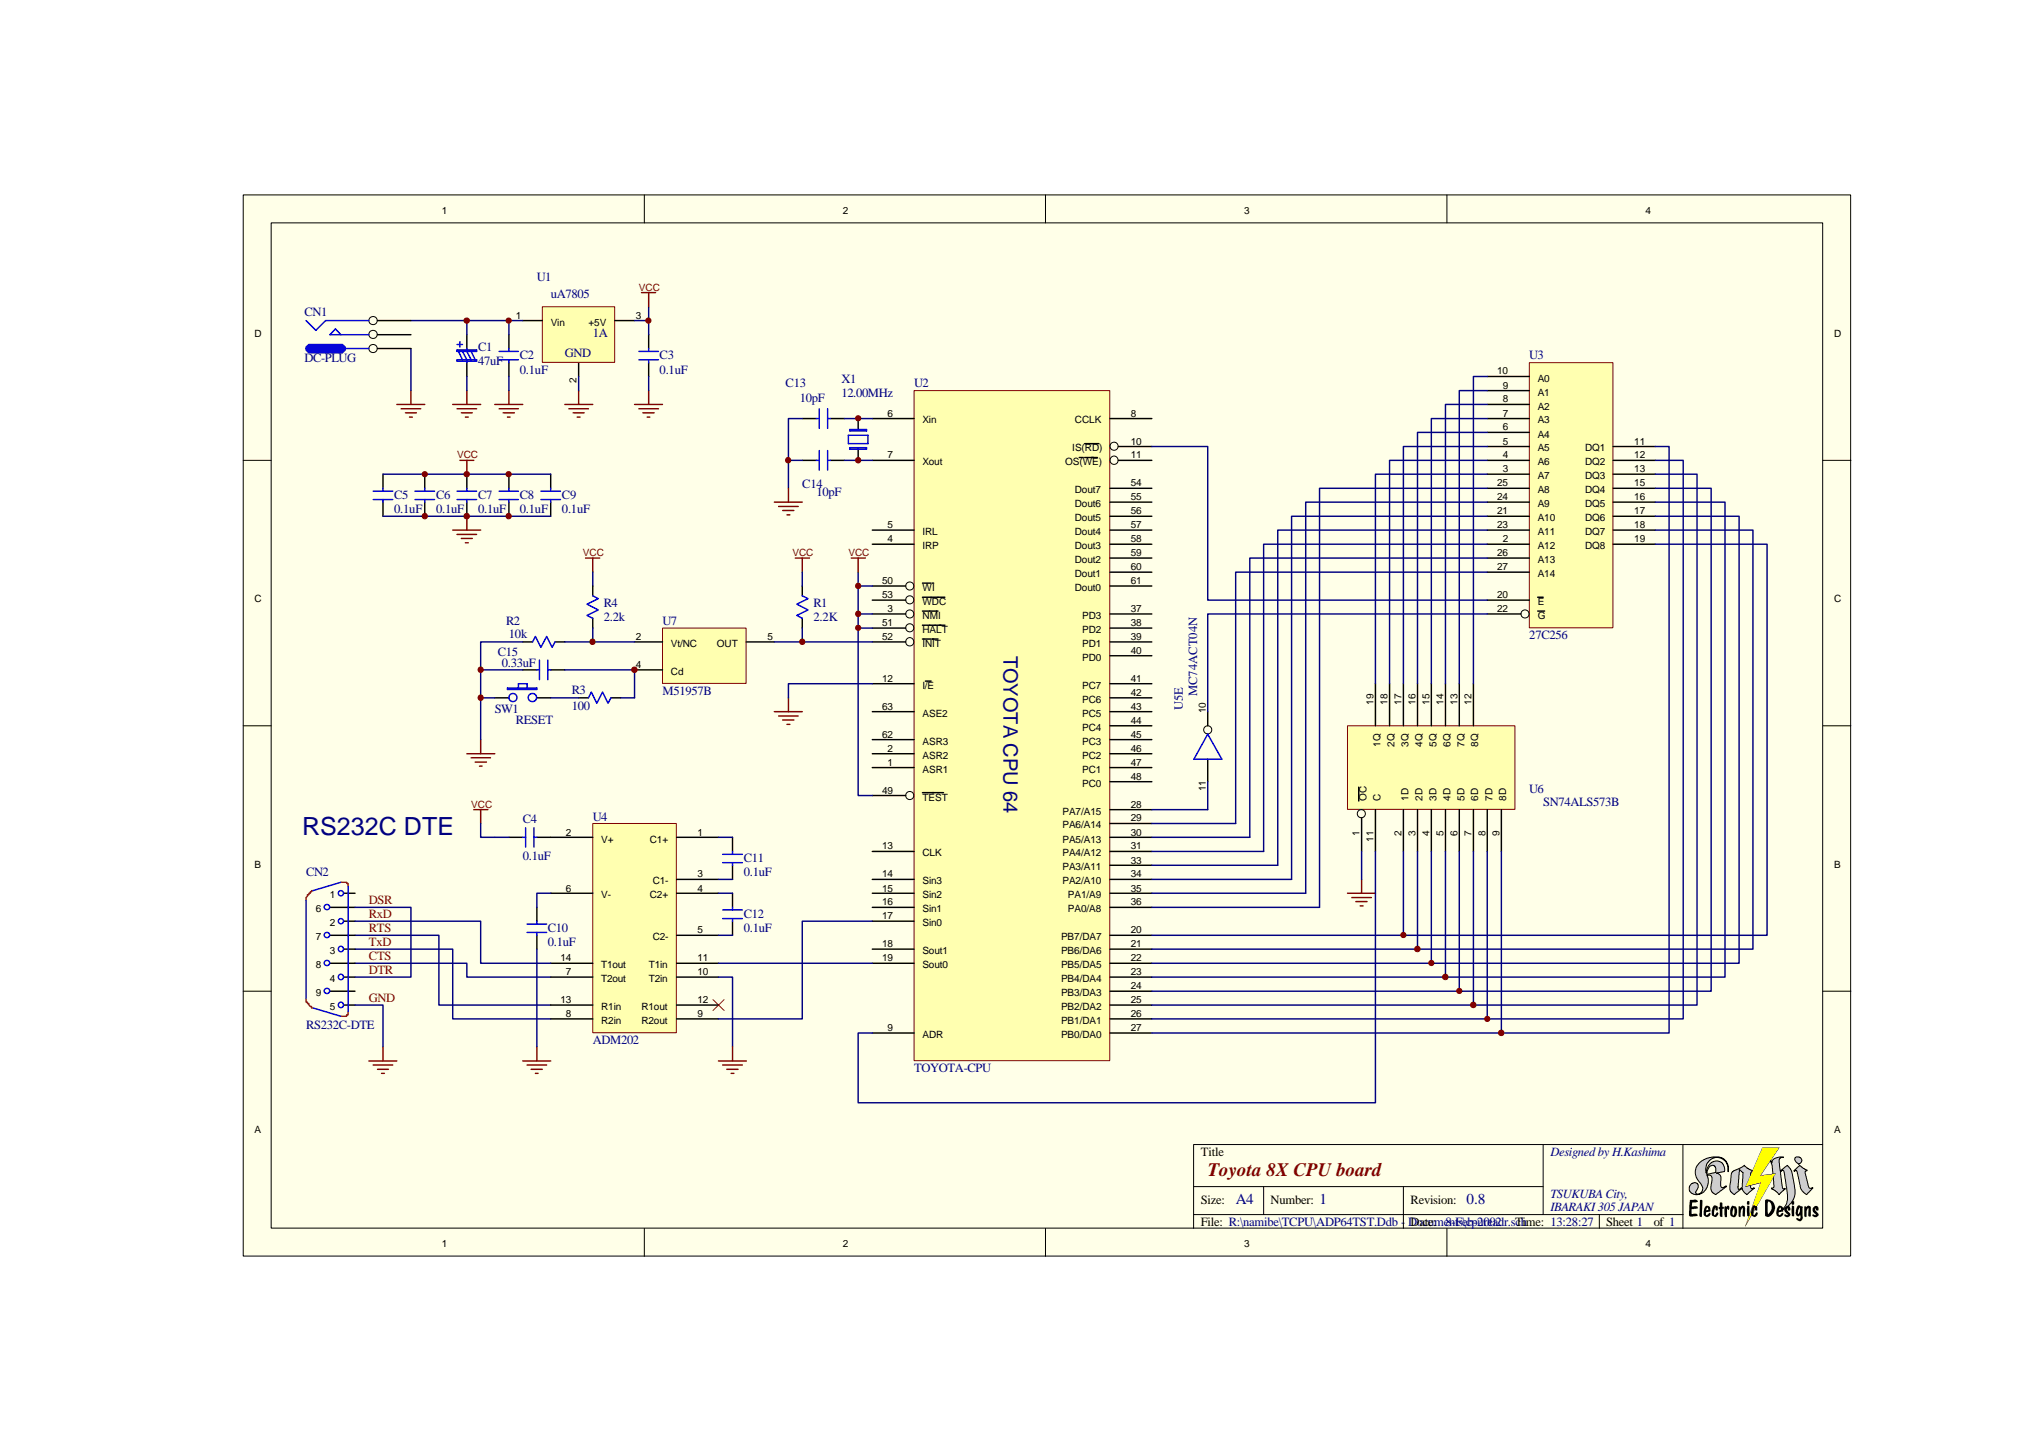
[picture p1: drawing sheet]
<svg xmlns="http://www.w3.org/2000/svg" width="297mm" height="210mm" viewBox="0 0 297 210" stroke-linecap="round" stroke-linejoin="round" font-family="sans-serif">
<path d="M35.7 28.6h236.2v155.9h-236.2z" fill="#ffffe8"/>
<g fill="none" stroke="#000" stroke-width=".15">
<path d="M35.7 28.6h236.2v155.9h-236.2zM39.8 32.7h228v147.7h-228zM94.7 28.6v4.1M153.6 28.6v4.1M212.6 28.6v4.1M35.7 67.6h4.1M267.8 67.6h4.1M35.7 106.6h4.1M267.8 106.6h4.1M35.7 145.6h4.1M267.8 145.6h4.1M175.4 174.3h51.3"/>
<path d="M175.4 178.4h71.9M185.6 174.3v4.1M206.2 174.3v6.1M226.7 168.2v10.2M234.9 178.4v2M247.2 168.1h-71.9v12.3M267.8 168.1h-20.6v12.3M94.7 180.4v4.1M153.6 180.4v4.1M212.6 180.4v4.1"/>
</g>
<g fill="#cecece">
<path d="M249.7 170.8l.6-.4 .6-.3 .9-.2 .9 .1 .6 .3 .4 .4 .2 .4 .1 1h-.1l-.1-1.1-.3-.4-.3-.3-.6-.2h-.7l-.5 .2-.3 .3a1.43 1.43 0 0 0-.5 1.1l.1 .6 .1-.6 .5-.8 .6-.3 .9 .1 .4 .4 .2 .4v.6l-1.2 .3a.66 .66 0 0 1 .7 .5v1.4a.46 .46 0 0 0 .7-.1v.1l-1.3 1-.2 .2-.2-.1-.4-.3-.1-.4 .1-1.7-.1-.3-.5-.1-.1 .1 .2 .5v.6l-.2 .5a1.72 1.72 0 0 1-1.2 1.2h-.6l-.4-.2a.77 .77 0 0 1-.4-.8v-.2l.4-.4 .3-.1h.4l.2 .2v.4l-.3 .8a.35 .35 0 0 0 .6 .1l.3-.4a1.17 1.17 0 0 0-.3-1.1l-.5-.8-.2-.6v-.7zM251.2 171.3l-.4 .8v.4l1.3-.3v-.6l-.1-.3-.2-.1h-.3zM254.5 172.1l1.8-.9 .7 .6 .6 .2v.1h-.3l-.1 .3v1.8a.31 .31 0 0 0 .3 .4l.1-.1 .2 .1-1.1 .9-.6-.6-.1-.3-1.2 .9-.5-.5a5.1 5.1 0 0 1 0-2.3zM255.6 171.8l-.2 2.6v.2l.1 .2 .5-.4 .1-2.1zM259.9 170.2l.3 .2 .1 .4 .1-.3 .3-.3 1.3-.3v.1l-.4 .1-.2 .3 .2 1.6 1-.8 .4 .4 .3 .8 .4 2.4v.9l-.5 1-.6 .6-.8 .5-.1-.1 .7-.6 .2-.8v-.8l-.4-2.8a.77 .77 0 0 0-.4-.8l-.2 .2 .2 1.9a.62 .62 0 0 0 .3 .7l.2-.1-.9 .9-.6-.6-.5-.3 .3-.1v-.2v-1.3l-.2-1.7z" fill-rule="evenodd"/>
<path d="M263.7 170.1l.2-.2h.3l.4 .3a.44 .44 0 0 1-.2 .8h-.1l-.4-.3-.2-.3zM263.6 171.9l.8-.7 .5 .4 .6 .3-.1 .1a.39 .39 0 0 0-.1 .6l.3 1.3a.49 .49 0 0 0 .6 .7l.1-.2 .1 .1-.6 .6-.4 .4-.1-.1a1.97 1.97 0 0 1-.9-1.6l-.3-1.6-.2-.3-.2 .2z" fill-rule="evenodd"/>
</g>
<path d="M249.8 170.7l.9-.5 .9-.3h.9l.7 .3a1.88 1.88 0 0 1 .7 1.9h-.1l-.1-1.1-.2-.4-.3-.3-.5-.2-.7-.1-.6 .2-.4 .4a1.43 1.43 0 0 0-.4 1l.1 .7v-.4a1.49 1.49 0 0 1 .7-1.1l.4-.2 .5-.1 .6 .2 .3 .3 .2 .7-.1 .4-1.2 .2a.84 .84 0 0 1 .7 1.3l.1 .8 .2 .1 .5-.3v.1l-1.5 1.2-.6-.4-.2-.4 .2-1.2v-.6a.36 .36 0 0 0-.6-.3h-.2l.3 .6-.1 .8-.3 .7-.3 .4a1.57 1.57 0 0 1-1.5 .3l-.6-.4v-.7a.83 .83 0 0 1 1.1-.5l.2 .2v.4l-.4 .8 .1 .2h.4a.84 .84 0 0 0 .3-1.4l-.7-1.1a1.79 1.79 0 0 1 0-1.4zM251.2 171.3a.53 .53 0 0 1 .9 .3l-.1 .6-1.3 .3 .1-.6zM254.5 172.1l1.4-.7 .3-.2 .7 .5 .7 .3-.4 .3-.1 1.9 .1 .3 .1 .1 .3-.1 .1 .1-1.1 .9-.6-.6-.1-.3-1.1 .9-.2-.1-.3-.3-.2-.3 .2-2.4zM255.5 171.8l.6 .4-.2 2.2-.5 .3-.1-.4zM259.9 170.2l.4 .6a1.11 1.11 0 0 1 1.2-.9h.5v.1l-.5 .1-.1 .2 .1 1.7 1.1-.8 .6 .8 .5 2.7v.7a2.49 2.49 0 0 1-.8 1.6l-.7 .6-.5 .2v-.1a2.04 2.04 0 0 0 .9-1.5v-.8l-.4-2.8a.65 .65 0 0 0-.3-.7l-.4 .2 .2 1.5 .2 1h.1h.3v.1l-.7 .5-.2 .3-.7-.6-.4-.3-.1-.1h.2l.2-.2-.1-1.4a5.1 5.1 0 0 0-.4-2.2l-.3-.4zM263.7 170l.6-.1a.59 .59 0 0 1 .3 .8l-.1 .2a.28 .28 0 0 1-.3 .1 .28 .28 0 0 1-.3-.2l-.2-.4zM263.7 171.8l.7-.6 .5 .4 .6 .3-.2 .1a.66 .66 0 0 0 0 .9l.3 1.1a.39 .39 0 0 0 .2 .5 .39 .39 0 0 0 .4 0h.1l-.9 1-.1-.1a2.13 2.13 0 0 1-1-1.8l-.3-1.3a.25 .25 0 0 0-.3-.3l-.1 .1-.1-.1z" fill="none" stroke="#000" stroke-width=".15"/>
<path d="M258.9 168.6h2.5l-2.8 4 2.2-.2-4.3 7.6 2.1-6.2-2.1 .5z" fill-rule="evenodd" fill="#ff0"/>
<path d="M256.4 174.3l2.2-.6v.1l-2.2 .5zM261.4 168.5l-2.8 4.2zM258.6 173.7l-2.2 6.3zM258.9 168.5l-2.5 5.8zM258.6 172.6l2.3-.2h-.1zM258.9 168.5l2.5 .1zM260.8 172.4l-4.5 7.9z" fill="#000"/>
<path d="M248.2 176.3l.9-.1 .3 .2-.1 .2h-.7l-.1 .6h.7l.2 .1v.2l-.9 .1v.7h.7l.2 .1-.1 .2-1 .1-.2-.2zM249.8 176.2l.3 .1-.1 2.4-.1 .1-.2-.1-.1-.1zM250.5 177.2a.43 .43 0 0 1 .7 .2v.6l-.6 .1 .1 .4 .4-.3h.2l-.2 .5a.53 .53 0 0 1-.8-.3v-.7zM250.8 177.4l-.1 .4 .3-.1-.1-.3zM251.8 177.1h.2l.3 .2v.5h-.2l-.1-.4-.2 .6v.5h.2l.2-.4h.1l.1 .2-.2 .3a.47 .47 0 0 1-.7-.2v-.5zM252.6 176.7l.3-.1 .1 .1v.6h.2v.2l-.2 .1v1.1l-.1 .1-.2-.1-.1-1.1h-.1v-.3h.1zM253.4 177.2l.3 .1v-.2h.2l.1 .1v.5h-.1l-.2-.2v.1v1.2l-.3-.1-.1-1.4zM254.4 177.1a.6 .6 0 0 1 .8 .6l-.1 .5a.49 .49 0 0 1-.5 .6 .49 .49 0 0 1-.4-.6v-.5zM254.7 177.4l-.2 .5 .1 .6h.1l.1-.3v-.6zM255.4 177.2h.3v.1a.35 .35 0 0 1 .4-.2 .35 .35 0 0 1 .3 .4l-.1 1.2-.3-.1v-1.1l-.1-.1-.2 .4v.9h-.2h-.1zM256.7 177.1l.3 .1v1.4l-.2 .1a2.76 2.76 0 0 1-.1-1.6zM256.7 176.5l.2-.1 .1 .1-.1 .5-.2-.1zM257.6 177.1h.5v.2v.5h-.2l-.1-.4h-.1l-.1 1a.25 .25 0 0 0 .3-.2l.1-.1h.1l.1 .1-.1 .3-.2 .2a.53 .53 0 0 1-.7-.5 1.24 1.24 0 0 1 .4-1.1zM259.3 176.2h.2h.6l.2 .2 .3 .4 .2 .7-.2 .6-.3 .3a.7 .7 0 0 1-1 .2zM259.7 176.5v1.9l.5-.7v-.7a.51 .51 0 0 0-.5-.5zM261.3 177.1a.44 .44 0 0 1 .6 .3l.1 .5-.7 .2v.3a.17 .17 0 0 0 .2 .1 .17 .17 0 0 0 .1-.2l.2-.1 .2 .1-.1 .2-.3 .2a.53 .53 0 0 1-.7-.4l.1-.7zM261.5 177.4l-.2 .4 .3-.1v-.2zM262.4 177.2l.4-.1 .1 .2 .1 .5h-.3l-.1-.3-.1 .2 .5 .6a.42 .42 0 0 1-.2 .4 .42 .42 0 0 1-.5 0l-.2-.1 .1-.2h.4l-.5-.5 .1-.4zM263.2 177.1l.4 .1-.1 1.5-.3-.1zM263.2 176.5l.3-.1 .1 .1-.1 .5-.3-.1zM264.2 177.1l.6 .2v1.4a.49 .49 0 0 1-.2 .6 .49 .49 0 0 1-.7-.2 .25 .25 0 0 1 .4-.1h.1l.1-.1v-.5l-.3 .3-.2-.1a1.1 1.1 0 0 1 0-1.3zM264.3 177.5l-.2 .8h.1l.2-.4v-.5zM265.1 177.2l.3 .1 .2-.2 .4 .1v1.5h-.2l-.2-.1v-1.2l-.2 .5v.8h-.4zM266.3 177.4l.4-.3 .4 .2 .1 .2-.1 .3h-.3l-.1-.3-.1 .2 .6 .6v.2a.5 .5 0 0 1-.5 .3 .5 .5 0 0 1-.5-.4h.2l.3 .1-.1-.2a.7 .7 0 0 1-.3-.8z" fill-rule="evenodd" fill="#000"/>
<path d="M134.3 57.4h28.7v98.4h-28.7z" fill="#ffffb0"/>
<path d="M134.3 57.4h28.7v98.4h-28.7z" fill="none" stroke="#800000" stroke-width=".15"/>
<g fill="none" stroke="#000" stroke-width=".21">
<path d="M128.1 61.5h6.2M128.1 67.6h6.2M128.1 79.9h6.2M128.1 77.9h6.2M158.5 67.2h.6M159.3 65.2h2.1M159.3 67.2h1.9M163.1 61.5h6.1M163.1 79.9h6.1M163.1 77.9h6.1M163.1 75.8h6.1M163.1 73.8h6.1"/>
<path d="M163.1 71.7h6.1M164.3 67.6h4.9M164.3 65.6h4.9M128.1 86.1h5M128.1 94.3h5M128.1 92.3h5M128.1 90.2h5M128.1 88.2h5M135.5 91.8h3.3M135.5 89.8h2.3M135.5 87.7h3.3M135.5 85.7h1.3"/>
<path d="M135.5 93.9h1.3M136.9 85.7h.3M136.9 93.9h.9M163.1 86.1h6.1M163.1 84h6.1M163.1 82h6.1M163.1 96.3h6.1M163.1 94.3h6.1M163.1 92.3h6.1M163.1 90.2h6.1M128.1 112.7h6.2M128.1 110.7h6.2"/>
<path d="M128.1 108.6h6.2M128.1 104.5h6.2M128.1 100.4h6.2M128.1 116.9h5M135.5 116.4h3.1M135.9 100h.9M163.1 118.9h6.1M163.1 114.8h6.1M163.1 112.7h6.1M163.1 110.7h6.1M163.1 108.6h6.1M163.1 106.6h6.1"/>
<path d="M163.1 104.5h6.1M163.1 102.5h6.1M163.1 100.4h6.1M128.1 139.4h6.2M128.1 133.3h6.2M128.1 131.2h6.2M128.1 129.2h6.2M128.1 125.1h6.2M128.1 135.3h6.2M163.1 139.4h6.1M163.1 137.4h6.1M163.1 133.3h6.1"/>
<path d="M163.1 131.2h6.1M163.1 129.2h6.1M163.1 127.1h6.1M163.1 125.1h6.1M163.1 123h6.1M163.1 121h6.1M128.1 151.7h6.2M128.1 141.5h6.2M163.1 151.7h6.1M163.1 149.7h6.1M163.1 147.6h6.1M163.1 145.6h6.1"/>
<path d="M163.1 143.5h6.1M163.1 141.5h6.1"/>
</g>
<g fill="none" stroke="#000" stroke-width=".15">
<circle cx="163.6" cy="67.6" r=".61"/>
<circle cx="163.7" cy="65.5" r=".6"/>
<circle cx="133.6" cy="94.3" r=".61"/>
<circle cx="133.6" cy="90.2" r=".6"/>
<circle cx="133.6" cy="88.1" r=".6"/>
<circle cx="133.6" cy="92.2" r=".6"/>
<circle cx="133.6" cy="86.1" r=".6"/>
<circle cx="133.6" cy="116.9" r=".6"/>
</g>
<path d="M198 106.7h24.5v12.2h-24.5z" fill="#ffffb0"/>
<path d="M198 106.6h24.5v12.3h-24.5z" fill="none" stroke="#800000" stroke-width=".15"/>
<circle cx="200" cy="119.5" r=".6" fill="none" stroke="#000" stroke-width=".15"/>
<g fill="none" stroke="#000" stroke-width=".21">
<path d="M199.6 115.6v2.1M202.1 100.4v6.2M202.1 118.9v6.2M204.1 100.4v6.2M206.2 100.4v6.2M206.2 118.9v6.2M208.2 100.4v6.2M208.2 118.9v6.2M210.3 100.4v6.2M210.3 118.9v6.2M212.3 100.4v6.2M212.3 118.9v6.2"/>
<path d="M214.4 100.4v6.2M214.4 118.9v6.2M216.5 100.4v6.2M216.5 118.9v6.2M218.5 118.9v6.2M220.6 118.9v6.2M200 120.2v4.9"/>
</g>
<path d="M224.7 53.3h12.2v38.9h-12.2z" fill="#ffffb0"/>
<path d="M224.7 53.3h12.2v38.9h-12.2z" fill="none" stroke="#800000" stroke-width=".15"/>
<g fill="none" stroke="#000" stroke-width=".21">
<path d="M218.5 55.3h6.2M218.5 57.4h6.2M218.5 59.4h6.2M117.9 61.5h2M117.9 67.6h2M122 61.5h2M122 67.6h2M126.1 61.5v1.6M126.1 66v1.6M218.5 61.5h6.2M218.5 63.5h6.2M218.5 65.6h6.2"/>
<path d="M218.5 67.6h6.2M218.5 69.7h6.2M218.5 71.7h6.2M218.5 73.8h6.2M218.5 75.8h6.2M218.5 77.9h6.2M218.5 79.9h6.2M237 65.6h6.2M237 67.6h6.2M237 69.7h6.2M237 71.7h6.2M237 73.8h6.2"/>
<path d="M237 75.8h6.2M237 77.9h6.2M237 79.9h6.2M218.5 82h6.2M218.5 84h6.2M218.5 88.2h6.2M218.5 90.2h4.9M225.9 87.7h.8M225.9 89.8h1M177.4 104.5v2.1M177.4 111.5v3.3M48.5 133.3h3.7"/>
<path d="M48.5 137.4h3.7M50.5 131.2h1.7M50.5 135.3h1.7M50.5 139.4h1.7M48.5 141.5h3.7M48.5 145.6h3.7M50.5 143.5h1.7M50.5 147.6h1.7"/>
</g>
<g fill="none" stroke="#000" stroke-width=".15">
<circle cx="224" cy="90.2" r=".6"/>
<circle cx="177.4" cy="107.2" r=".6"/>
</g>
<g fill="none" stroke="#000080" stroke-width=".21">
<path d="M218.5 55.3h-2v45.1M218.5 57.4h-4.1v43M218.5 59.4h-6.2v41M115.8 67.6h2.1M117.9 61.5h-2.1v10.2M124 61.5h4.1M124 67.6h4.1M169.2 65.6h8.2v22.6h41.1M218.5 61.5h-8.2v38.9M218.5 63.5h-10.3v36.9M218.5 65.6h-12.3v34.8M218.5 67.6h-14.4v32.8"/>
<path d="M218.5 69.7h-16.4v30.7M218.5 79.9h-32.9v45.2h-16.4M218.5 77.9h-30.8v49.2h-18.5M218.5 75.8h-28.8v53.4h-20.5M218.5 73.8h-26.7v57.4h-22.6M218.5 71.7h-24.7v61.6h-24.6M243.2 65.6h2v86.1h-76M243.2 67.6h4.1v82.1h-78.1M243.2 69.7h6.1v77.9h-80.1M243.2 71.7h8.2v73.9h-82.2M243.2 73.8h10.2v69.7h-84.2M243.2 75.8h12.3v65.7h-86.3"/>
<path d="M243.2 77.9h14.3v61.5h-88.3M243.2 79.9h16.4v57.5h-90.4M218.5 84h-37v37h-12.3M218.5 82h-34.9v41h-14.4M218.5 90.2h-41.1v14.3M128.1 100.4h-12.3v2.1M177.4 114.8v4.1h-8.2M52.2 139.4h14.3v10.3h14.4M52.2 137.4h12.3v10.2h16.4M52.2 133.3h8.2v10.2h-8.2M200 125.1v4.1M202.1 125.1v36.9h-76v-10.3h2"/>
<path d="M206.2 125.1v12.3M208.2 125.1v14.3M210.3 125.1v16.4M212.3 125.1v18.4M214.4 125.1v20.5M216.5 125.1v22.5M218.5 125.1v24.6M220.6 125.1v26.6M52.2 141.5h16.4v2h12.3M52.2 147.6h4.1v6.2"/>
</g>
<g fill="none" stroke="#00f" stroke-width=".21">
<path d="M119.9 61.5h.5M119.9 67.6h.5M120.4 60v2.9M120.4 66.2v2.9M121.6 60v2.9M121.6 66.2v2.9M121.6 61.5h.4M121.6 67.6h.4M124.6 63.9h2.9v1.3h-2.9zM124.8 63.1h2.5v.2h-2.5zM124.8 65.8h2.5v.2h-2.5zM177.4 107.8l2.1 3.7h-4.1z"/>
<path d="M45 132.3v14.3M50.1 129.6l-4.1 1.2M51.1 130.2v18.4M46 148.1l4.1 1.2"/>
<circle cx="48" cy="133.2" r=".39"/>
<circle cx="48" cy="137.3" r=".39"/>
<circle cx="50.1" cy="139.4" r=".39"/>
<circle cx="50.1" cy="131.2" r=".38"/>
<circle cx="50.1" cy="135.3" r=".38"/>
<circle cx="48" cy="145.6" r=".39"/>
<circle cx="48" cy="141.4" r=".39"/>
<circle cx="50.1" cy="147.6" r=".39"/>
<circle cx="50.1" cy="143.5" r=".39"/>
</g>
<g fill="none" stroke="#800000" stroke-width=".21">
<path d="M113.7 73.8h4.2M114.4 74.4h2.9M115 75h1.6M115.6 75.6h.4M115.8 71.7v2.1M113.7 104.5h4.2M114.4 105.2h2.9M115 105.8h1.6M115.6 106.4h.4M115.8 102.5v2M198 131.2h4.1M198.6 131.8h2.9"/>
<path d="M199.2 132.4h1.6M199.8 133.1h.4M200 129.2v2M54.2 155.8h4.1M54.8 156.4h2.9M55.5 157.1h1.6M56 157.7h.5M56.3 153.8v2M76.8 155.8h4.1M77.4 156.4h2.9M78 157.1h1.7M78.7 157.7h.3"/>
<path d="M78.9 153.8v2"/>
</g>
<g fill="#800000" stroke="#800000" stroke-width=".15">
<circle cx="220.5" cy="151.7" r=".4"/>
<circle cx="218.5" cy="149.7" r=".38"/>
<circle cx="216.4" cy="147.6" r=".4"/>
<circle cx="214.4" cy="145.6" r=".38"/>
<circle cx="212.3" cy="143.5" r=".4"/>
<circle cx="210.3" cy="141.4" r=".38"/>
<circle cx="208.2" cy="139.4" r=".4"/>
<circle cx="206.2" cy="137.3" r=".38"/>
</g>
<path d="M104.7 146.8l1.7 1.6M106.4 146.8l-1.7 1.6" fill="none" stroke="#f00" stroke-width=".15"/>
<path d="M46 130.8h-.2v.2h-.2v.2h-.2v.2h-.2v.2l-.2 .2v.5M50.1 129.6h.8v.2h.2v.4M45 146.6v.6h.2v.2h.2v.2l.2 .2h.2v.3h.2M51.1 148.6v.5h-.2v.2h-.8" fill="none" stroke="#f00" stroke-width=".21"/>
<path d="M87.1 121h12.3v30.7h-12.3z" fill="#ffffb0"/>
<path d="M87.1 121h12.3v30.7h-12.3z" fill="none" stroke="#800000" stroke-width=".15"/>
<g fill="none" stroke="#000" stroke-width=".21">
<path d="M68.6 49.2v2M68.6 53.3v2M74.8 49.2v2M74.8 53.3v2M85 52.4v2.9M95.3 49.2v2M95.3 53.3v2M74.8 123h2M78.9 123h8.2M78.9 133.3v2M78.9 137.4v2M80.9 131.2h6.2"/>
<path d="M99.4 123h6.1M99.4 129.2h6.1M99.4 131.2h6.1M99.4 137.4h6.1M107.6 123v2.1M107.6 127.1v2.1M107.6 131.2v2.1M107.6 135.3v2.1M80.9 149.7h6.2M80.9 147.6h6.2M80.9 143.5h6.2M80.9 141.5h6.2"/>
<path d="M99.4 149.7h6.1M99.4 147.6h6.1M99.4 143.5h6.1M99.4 141.5h6.1"/>
</g>
<path d="M52.2 135.3h18.4v6.2h10.3M70.6 121v2h4.2M78.9 139.4v14.4M80.9 131.2h-2v2.1M105.5 123h2.1M105.5 131.2h2.1M105.5 129.2h2.1M105.5 137.4h2.1M105.5 143.5h2.1v10.3" fill="none" stroke="#000080" stroke-width=".21"/>
<g fill="none" stroke="#00f" stroke-width=".21">
<path d="M67.1 52.8h2.9v.3h-2.9zM67.1 51.4h2.9v.2h-2.9zM67.1 50.6h.8M67.4 51.6l.5 1.2M67.6 50.2v.8M67.9 51.6l.7 1.2M68.6 51.6l.6 1.2M68.6 51.2v.2M68.6 53.1v.2M69.2 51.6l.6 1.2M73.3 52.8h2.9M73.3 51.6h2.9"/>
<path d="M74.8 51.2v.4M74.8 52.8v.5M93.9 52.8h2.8M93.9 51.6h2.8M95.3 51.2v.4M95.3 52.8v.5M76.8 123h.4M77.2 121.6v2.8M77.4 137h2.9M77.4 135.7h2.9M78.4 121.6v2.8M78.4 123h.5"/>
<path d="M78.9 135.3v.4M78.9 137v.4M106.2 126.7h2.9M106.2 125.5h2.9M106.2 134.9h2.9M106.2 133.7h2.9M107.6 125.1v.4M107.6 126.7v.4M107.6 133.3v.4M107.6 134.9v.4"/>
</g>
<path d="M69.6 118.9h2.1M70.6 118.9v2.1M105.5 155.8h4.1M106.2 156.4h2.9M106.8 157.1h1.6M107.4 157.7h.4M107.6 153.8v2" fill="none" stroke="#800000" stroke-width=".21"/>
<circle cx="115.8" cy="67.6" r=".39" fill="#800000" stroke="#800000" stroke-width=".15"/>
<path d="M79.7 45.1h10.6v8.1h-10.6z" fill="#ffffb0"/>
<path d="M79.7 45.1h10.6v8.1h-10.6z" fill="none" stroke="#800000" stroke-width=".15"/>
<g fill="none" stroke="#000" stroke-width=".21">
<path d="M55.5 47.1h4.9M55.5 49.2h4.9M55.5 51.2h4.9M76.8 47.1h2.9M90.3 47.1h2.9M56.3 69.7v2M56.3 73.8v2M62.4 69.7v2M62.4 73.8v2M68.6 69.7v2M68.6 73.8v2M74.8 69.7v2"/>
<path d="M74.8 73.8v2M80.9 69.7v2M80.9 73.8v2M117.9 86.1v1.4M117.9 90.8v1.5"/>
</g>
<g fill="none" stroke="#000080" stroke-width=".21">
<path d="M60.4 47.1h16.4M60.4 51.2v6.2M68.6 47.1v2.1M68.6 55.3v2.1M74.8 47.1v2.1M74.8 55.3v2.1M85 55.3v2.1M93.2 47.1h2.1M95.3 45.1v4.1M95.3 55.3v2.1M56.3 69.7h24.6M56.3 75.8h24.6"/>
<path d="M87.1 84v2.1M126.1 84v32.9h2M126.1 86.1h2M126.1 90.2h2M126.1 92.3h2"/>
</g>
<g fill="none" stroke="#800000" stroke-width=".21">
<path d="M58.3 59.4h4.1M60.4 57.4v2M66.5 59.4h4.1M68.6 57.4v2M72.7 59.4h4.1M74.8 57.4v2M83 59.4h4.1M85 57.4v2M93.2 59.4h4.1M94.2 43h2.1M95.3 43v2.1M95.3 57.4v2"/>
<path d="M58.9 60h2.9M59.6 60.6h1.6M60.2 61.3h.4M66.5 77.9h4.1M67.1 60h2.9M67.1 78.5h2.9M67.6 67.6h2M67.8 60.6h1.6M67.8 79.1h1.6M68.4 61.3h.4M68.4 79.7h.4M68.6 67.6v2.1"/>
<path d="M68.6 75.8v2.1M73.3 60h2.9M73.9 60.6h1.7M74.5 61.3h.4M83.6 60h2.8M84.2 60.6h1.6M84.8 61.3h.4M93.9 60h2.8M94.4 60.6h1.7M95.1 61.3h.4M86 82h2.1M87.1 82v2"/>
<path d="M125.1 82h2M126.1 82v2M68.6 110.7h4.1M69.2 111.3h2.9M69.8 111.9h1.7M70.4 112.5h.4M70.6 108.6v2.1"/>
</g>
<g fill="none" stroke="#00f" stroke-width=".21">
<path d="M45 47.1l1.4 1.4 1.4-1.4h6.4M45 51.2h9.2M50.1 49.2l-.8-.9-.8 .9h5.7M54.8 73.4h2.9M54.8 72.2h2.9M56.3 71.7v.5M56.3 73.4v.4M61 73.4h2.8M61 72.2h2.8M62.4 71.7v.5M62.4 73.4v.4M67.1 73.4h2.9"/>
<path d="M67.1 72.2h2.9M68.6 71.7v.5M68.6 73.4v.4M73.3 73.4h2.9M73.3 72.2h2.9M74.8 71.7v.5M74.8 73.4v.4M79.5 73.4h2.8M79.5 72.2h2.8M80.9 71.7v.5M80.9 73.4v.4M117.9 87.5l.8 .4-1.6 .8 1.6 .9-1.6 .8 .8 .4"/>
</g>
<g fill="#800000" stroke="#800000" stroke-width=".15">
<circle cx="126.1" cy="61.4" r=".38"/>
<circle cx="126.1" cy="67.6" r=".39"/>
<circle cx="126.1" cy="86.1" r=".39"/>
<circle cx="126.1" cy="90.2" r=".39"/>
<circle cx="126.1" cy="92.2" r=".38"/>
</g>
<g fill="none" stroke="#000" stroke-width=".15">
<circle cx="54.8" cy="47.1" r=".61"/>
<circle cx="54.8" cy="49.1" r=".61"/>
<circle cx="54.8" cy="51.2" r=".61"/>
</g>
<path d="M45 51l.4-.4h4.9l.4 .4v.4l-.4 .4h-4.9l-.4-.4z" fill-rule="evenodd" fill="#00f" stroke="#00f" stroke-width=".21"/>
<path d="M97.4 92.3h12.2v8.1h-12.2z" fill="#ffffb0"/>
<path d="M97.3 92.3h12.3v8.1h-12.3z" fill="none" stroke="#800000" stroke-width=".15"/>
<g fill="none" stroke="#000" stroke-width=".21">
<path d="M76.8 94.3h1.4M76.8 98.4h2.1M80.9 98.4h2.1M81.5 94.3h1.5M87.1 86.1v1.4M87.1 90.8v1.5M93.2 94.3h4.1M93.2 98.4h4.1M109.6 94.3h4.1M72.7 102.5h2.1M78.9 102.5h2M85 102.5h1.4"/>
<path d="M89.7 102.5h1.5"/>
</g>
<path d="M70.6 98.4h6.2M76.8 94.3h-6.2v14.3M83 94.3h10.2M83 98.4h10.2v4.1h-2M87.1 92.3v2M113.7 94.3h14.4M117.9 84v2.1M117.9 92.3v2M70.6 102.5h2.1M80.9 102.5h4.1M128.1 135.3h-10.2v14.4h-12.4M105.5 141.5h22.6" fill="none" stroke="#000080" stroke-width=".21"/>
<g fill="#800000" stroke="#800000" stroke-width=".15">
<circle cx="95.2" cy="47.1" r=".38"/>
<circle cx="74.7" cy="47.1" r=".38"/>
<circle cx="68.6" cy="47.1" r=".39"/>
<circle cx="68.6" cy="75.8" r=".4"/>
<circle cx="68.6" cy="69.7" r=".39"/>
<circle cx="74.7" cy="75.8" r=".39"/>
<circle cx="74.7" cy="69.7" r=".38"/>
<circle cx="62.4" cy="75.8" r=".39"/>
<circle cx="62.4" cy="69.7" r=".38"/>
<circle cx="70.6" cy="98.4" r=".39"/>
<circle cx="87" cy="94.3" r=".39"/>
<circle cx="70.6" cy="102.5" r=".39"/>
<circle cx="93.2" cy="98.4" r=".4"/>
<circle cx="117.8" cy="94.3" r=".39"/>
</g>
<g fill="none" stroke="#00f" stroke-width=".21">
<path d="M78.2 94.3l.5-.8 .8 1.6 .8-1.6 .8 1.6 .4-.8M78.9 98.4h.3M79.2 97v2.8M80.5 97v2.8M80.5 98.4h.4M87.1 87.5l.8 .4-1.7 .8 1.7 .9-1.7 .8 .9 .4M74.5 101.1h4.4v.2h-4.4zM76.2 101.1v-.7h1.2v.7M86.4 102.5l.5-.8 .8 1.6 .8-1.6 .8 1.6 .4-.8"/>
<circle cx="75.4" cy="102.5" r=".6"/>
<circle cx="78.2" cy="102.5" r=".61"/>
</g>
<path d="M116.8 82h2.1M117.9 82v2" fill="none" stroke="#800000" stroke-width=".21"/>
<text font-size="3.7" fill="#000080" x="44.4" y="122.6">RS232C DTE</text>
<text font-size="2.9" fill="#000080" x="147.4" y="96.3" transform="rotate(90 147.4 96.3)">TOYOTA CPU 64</text>
<text font-size="2.8" fill="#800000" x="177.4" y="172.7">Toyota 8X CPU board</text>
<g font-size="2.2" fill="#000080">
<text x="181.5" y="176.8">A4</text>
<text x="193.8" y="176.8">1</text>
<text x="215.4" y="176.8">0.8</text>
</g>
<g font-size="1.9" fill="#000080">
<text x="78.9" y="41.3">U1</text>
<text x="44.7" y="46.5">CN1</text>
<text x="80.9" y="43.8">uA7805</text>
<text x="44.7" y="53.2">DC-PLUG</text>
<text x="70.2" y="51.6">C1</text>
<text x="70.2" y="53.7">47uF</text>
<text x="76.4" y="52.8">C2</text>
<text x="83" y="52.4">GND</text>
<text x="87.1" y="49.5">1A</text>
<text x="96.9" y="52.8">C3</text>
<text x="224.7" y="52.8">U3</text>
<text x="76.4" y="54.9">0.1uF</text>
<text x="96.9" y="54.9">0.1uF</text>
<text x="115.4" y="56.9">C13</text>
<text x="117.5" y="59">10pF</text>
<text x="123.6" y="56.3">X1</text>
<text x="123.6" y="58.3">12.00MHz</text>
<text x="134.3" y="56.9">U2</text>
<text x="117.9" y="71.7">C14</text>
<text x="57.9" y="73.3">C5</text>
<text x="57.9" y="75.4">0.1uF</text>
<text x="64.1" y="73.3">C6</text>
<text x="64.1" y="75.4">0.1uF</text>
<text x="70.2" y="73.3">C7</text>
<text x="70.2" y="75.4">0.1uF</text>
<text x="76.4" y="73.3">C8</text>
<text x="76.4" y="75.4">0.1uF</text>
<text x="82.5" y="73.3">C9</text>
<text x="82.5" y="75.4">0.1uF</text>
<text x="119.9" y="72.9">10pF</text>
<text x="88.7" y="89.1">R4</text>
<text x="119.5" y="89.1">R1</text>
<text x="74.3" y="91.8">R2</text>
<text x="74.8" y="93.7">10k</text>
<text x="88.7" y="91.2">2.2k</text>
<text x="97.3" y="91.8">U7</text>
<text x="119.5" y="91.2">2.2K</text>
<text x="224.7" y="93.9">27C256</text>
<text x="73.1" y="96.3">C15</text>
<text x="73.7" y="97.9">0.33uF</text>
<text x="84" y="101.9">R3</text>
<text x="72.7" y="104.7">SW1</text>
<text x="75.8" y="106.4">RESET</text>
<text x="84" y="104.3">100</text>
<text x="97.3" y="102">M51957B</text>
<text x="173.8" y="104.3" transform="rotate(-90 173.8 104.3)">U5E</text>
<text x="175.9" y="102.3" transform="rotate(-90 175.9 102.3)">MC74ACT04N</text>
<text x="224.7" y="116.4">U6</text>
<text x="226.7" y="118.5">SN74ALS573B</text>
<text x="76.8" y="120.9">C4</text>
<text x="87.1" y="120.5">U4</text>
<text x="45" y="128.7">CN2</text>
<text x="76.8" y="126.3">0.1uF</text>
<text x="109.3" y="126.7">C11</text>
<text x="109.3" y="128.7">0.1uF</text>
<text x="80.5" y="136.9">C10</text>
<text x="109.3" y="134.9">C12</text>
<text x="109.3" y="136.9">0.1uF</text>
<text x="80.5" y="139">0.1uF</text>
<text x="45" y="151.1">RS232C-DTE</text>
<text x="87.1" y="153.3">ADM202</text>
<text x="134.3" y="157.5">TOYOTA-CPU</text>
<text x="227.8" y="169.8">Designed by H.Kashima</text>
<text x="227.8" y="175.9">TSUKUBA City,</text>
<text x="227.8" y="177.9">IBARAKI 305 JAPAN</text>
</g>
<g font-size="1.9" fill="#800000">
<text x="54.2" y="134.9">RxD</text>
<text x="54.2" y="136.9">RTS</text>
<text x="54.2" y="132.8">DSR</text>
<text x="54.2" y="139">TxD</text>
<text x="54.2" y="141">CTS</text>
<text x="54.2" y="143.1">DTR</text>
<text x="54.2" y="147.2">GND</text>
</g>
<g font-size="1.9">
<text x="176.4" y="169.8">Title</text>
<text x="176.4" y="176.9">Size:</text>
<text x="186.6" y="176.9">Number:</text>
<text x="207.2" y="176.9">Revision:</text>
<text x="176.4" y="180">File: R:\namibe\TCPU\ADP64TST.Ddb - Documents\cpureadr.sch</text>
<text x="207.2" y="180">Date: 8-Feb-2002</text>
<text x="222.6" y="180">Time: 13:28:27</text>
<text x="236" y="180">Sheet 1</text>
<text x="243" y="180">of 1</text>
</g>
<g font-size="1.5">
<text x="64.9" y="31.4">1</text>
<text x="123.8" y="31.4">2</text>
<text x="182.8" y="31.4">3</text>
<text x="241.7" y="31.4">4</text>
<text x="75.8" y="46.8">1</text>
<text x="80.9" y="47.9">Vin</text>
<text x="86.4" y="47.9">+5V</text>
<text x="93.4" y="46.8">3</text>
<text x="37.4" y="49.5">D</text>
<text x="269.5" y="49.5">D</text>
<text x="84.7" y="56.3" transform="rotate(-90 84.7 56.3)">2</text>
<text x="219.9" y="55">10</text>
<text x="220.8" y="57.1">9</text>
<text x="220.8" y="59.1">8</text>
<text x="225.9" y="56.1">A0</text>
<text x="225.9" y="58.1">A1</text>
<text x="130.4" y="61.2">6</text>
<text x="135.5" y="62.2">Xin</text>
<text x="157.9" y="62.2">CCLK</text>
<text x="166.1" y="61.2">8</text>
<text x="166.1" y="65.3">10</text>
<text x="220.8" y="61.2">7</text>
<text x="220.8" y="63.2">6</text>
<text x="220.8" y="65.3">5</text>
<text x="225.9" y="60.2">A2</text>
<text x="225.9" y="62.2">A3</text>
<text x="225.9" y="64.3">A4</text>
<text x="240.1" y="65.3">11</text>
<text x="130.4" y="67.3">7</text>
<text x="135.5" y="68.3">Xout</text>
<text x="156.5" y="68.3">OS(WE)</text>
<text x="157.5" y="66.3">IS(RD)</text>
<text x="166.1" y="71.4">54</text>
<text x="166.1" y="67.3">11</text>
<text x="219.9" y="71.4">25</text>
<text x="220.8" y="67.3">4</text>
<text x="220.8" y="69.4">3</text>
<text x="225.9" y="66.3">A5</text>
<text x="225.9" y="68.3">A6</text>
<text x="225.9" y="70.4">A7</text>
<text x="232.9" y="66.3">DQ1</text>
<text x="232.9" y="68.3">DQ2</text>
<text x="232.9" y="70.4">DQ3</text>
<text x="240.1" y="67.3">12</text>
<text x="240.1" y="69.4">13</text>
<text x="240.1" y="71.4">15</text>
<text x="130.4" y="77.6">5</text>
<text x="157.9" y="76.6">Dout5</text>
<text x="157.9" y="74.5">Dout6</text>
<text x="157.9" y="72.4">Dout7</text>
<text x="166.1" y="77.6">57</text>
<text x="166.1" y="75.5">56</text>
<text x="166.1" y="73.5">55</text>
<text x="219.9" y="73.5">24</text>
<text x="219.9" y="75.5">21</text>
<text x="219.9" y="77.6">23</text>
<text x="225.9" y="72.4">A8</text>
<text x="225.9" y="74.5">A9</text>
<text x="225.9" y="76.6">A10</text>
<text x="232.9" y="72.4">DQ4</text>
<text x="232.9" y="74.5">DQ5</text>
<text x="232.9" y="76.6">DQ6</text>
<text x="240.1" y="73.5">16</text>
<text x="240.1" y="75.5">17</text>
<text x="240.1" y="77.6">18</text>
<text x="130.4" y="79.6">4</text>
<text x="135.5" y="80.7">IRP</text>
<text x="135.5" y="78.6">IRL</text>
<text x="157.9" y="82.7">Dout2</text>
<text x="157.9" y="80.7">Dout3</text>
<text x="157.9" y="78.6">Dout4</text>
<text x="166.1" y="83.7">60</text>
<text x="166.1" y="81.7">59</text>
<text x="166.1" y="79.6">58</text>
<text x="219.9" y="81.7">26</text>
<text x="219.9" y="83.7">27</text>
<text x="220.8" y="79.6">2</text>
<text x="225.9" y="78.6">A11</text>
<text x="225.9" y="80.7">A12</text>
<text x="225.9" y="82.7">A13</text>
<text x="232.9" y="78.6">DQ7</text>
<text x="232.9" y="80.7">DQ8</text>
<text x="240.1" y="79.6">19</text>
<text x="37.4" y="88.4">C</text>
<text x="129.6" y="87.9">53</text>
<text x="129.6" y="85.8">50</text>
<text x="130.4" y="89.9">3</text>
<text x="135.5" y="88.9">WDC</text>
<text x="135.5" y="86.8">WI</text>
<text x="157.9" y="86.8">Dout0</text>
<text x="157.9" y="84.8">Dout1</text>
<text x="166.1" y="85.8">61</text>
<text x="166.1" y="89.9">37</text>
<text x="219.9" y="87.9">20</text>
<text x="219.9" y="89.9">22</text>
<text x="225.9" y="84.8">A14</text>
<text x="225.9" y="88.9">E</text>
<text x="269.5" y="88.4">C</text>
<text x="93.4" y="94">2</text>
<text x="98.6" y="95">Vt/NC</text>
<text x="105.3" y="95">OUT</text>
<text x="112.7" y="94">5</text>
<text x="129.6" y="92">51</text>
<text x="129.6" y="94">52</text>
<text x="135.5" y="93">HALT</text>
<text x="135.5" y="90.9">NMI</text>
<text x="135.5" y="95">INIT</text>
<text x="159" y="95">PD1</text>
<text x="159" y="93">PD2</text>
<text x="159" y="90.9">PD3</text>
<text x="166.1" y="94">39</text>
<text x="166.1" y="92">38</text>
<text x="225.9" y="90.9">G</text>
<text x="93.4" y="98.1">4</text>
<text x="98.6" y="99.1">Cd</text>
<text x="129.6" y="100.2">12</text>
<text x="135.5" y="101.2">I/E</text>
<text x="159" y="101.2">PC7</text>
<text x="159" y="97.1">PD0</text>
<text x="166.1" y="100.2">41</text>
<text x="166.1" y="96.1">40</text>
<text x="129.6" y="104.3">63</text>
<text x="135.5" y="105.3">ASE2</text>
<text x="159" y="107.3">PC4</text>
<text x="159" y="105.3">PC5</text>
<text x="159" y="103.2">PC6</text>
<text x="166.1" y="106.3">44</text>
<text x="166.1" y="104.3">43</text>
<text x="166.1" y="102.2">42</text>
<text x="177.1" y="104.7" transform="rotate(-90 177.1 104.7)">10</text>
<text x="201.8" y="103.5" transform="rotate(-90 201.8 103.5)">19</text>
<text x="203.8" y="103.5" transform="rotate(-90 203.8 103.5)">18</text>
<text x="205.9" y="103.5" transform="rotate(-90 205.9 103.5)">17</text>
<text x="207.9" y="103.5" transform="rotate(-90 207.9 103.5)">16</text>
<text x="210" y="103.5" transform="rotate(-90 210 103.5)">15</text>
<text x="212" y="103.5" transform="rotate(-90 212 103.5)">14</text>
<text x="214.1" y="103.5" transform="rotate(-90 214.1 103.5)">13</text>
<text x="216.2" y="103.5" transform="rotate(-90 216.2 103.5)">12</text>
<text x="129.6" y="108.3">62</text>
<text x="130.4" y="112.5">1</text>
<text x="130.4" y="110.4">2</text>
<text x="135.5" y="113.5">ASR1</text>
<text x="135.5" y="111.4">ASR2</text>
<text x="135.5" y="109.4">ASR3</text>
<text x="159" y="113.5">PC1</text>
<text x="159" y="111.4">PC2</text>
<text x="159" y="109.4">PC3</text>
<text x="166.1" y="112.5">47</text>
<text x="166.1" y="110.4">46</text>
<text x="166.1" y="108.3">45</text>
<text x="202.8" y="109.7" transform="rotate(-90 202.8 109.7)">1Q</text>
<text x="204.9" y="109.7" transform="rotate(-90 204.9 109.7)">2Q</text>
<text x="206.9" y="109.7" transform="rotate(-90 206.9 109.7)">3Q</text>
<text x="209" y="109.7" transform="rotate(-90 209 109.7)">4Q</text>
<text x="211" y="109.7" transform="rotate(-90 211 109.7)">5Q</text>
<text x="213.1" y="109.7" transform="rotate(-90 213.1 109.7)">6Q</text>
<text x="215.1" y="109.7" transform="rotate(-90 215.1 109.7)">7Q</text>
<text x="217.2" y="109.7" transform="rotate(-90 217.2 109.7)">8Q</text>
<text x="129.6" y="116.6">49</text>
<text x="135.5" y="117.6">TEST</text>
<text x="156.1" y="119.6">PA7/A15</text>
<text x="159" y="115.5">PC0</text>
<text x="166.1" y="118.6">28</text>
<text x="166.1" y="114.5">48</text>
<text x="177.1" y="116.3" transform="rotate(-90 177.1 116.3)">11</text>
<text x="200.7" y="117.7" transform="rotate(-90 200.7 117.7)">OC</text>
<text x="202.8" y="117.7" transform="rotate(-90 202.8 117.7)">C</text>
<text x="206.9" y="117.7" transform="rotate(-90 206.9 117.7)">1D</text>
<text x="209" y="117.7" transform="rotate(-90 209 117.7)">2D</text>
<text x="211" y="117.7" transform="rotate(-90 211 117.7)">3D</text>
<text x="213.1" y="117.7" transform="rotate(-90 213.1 117.7)">4D</text>
<text x="215.1" y="117.7" transform="rotate(-90 215.1 117.7)">5D</text>
<text x="217.2" y="117.7" transform="rotate(-90 217.2 117.7)">6D</text>
<text x="219.2" y="117.7" transform="rotate(-90 219.2 117.7)">7D</text>
<text x="221.3" y="117.7" transform="rotate(-90 221.3 117.7)">8D</text>
<text x="83.1" y="122.7">2</text>
<text x="88.3" y="123.8">V+</text>
<text x="95.5" y="123.8">C1+</text>
<text x="102.4" y="122.7">1</text>
<text x="129.6" y="124.8">13</text>
<text x="135.5" y="125.8">CLK</text>
<text x="156.1" y="125.8">PA4/A12</text>
<text x="156.1" y="123.8">PA5/A13</text>
<text x="156.1" y="121.7">PA6/A14</text>
<text x="166.1" y="124.8">31</text>
<text x="166.1" y="122.7">30</text>
<text x="166.1" y="120.7">29</text>
<text x="199.7" y="122.8" transform="rotate(-90 199.7 122.8)">1</text>
<text x="201.8" y="123.6" transform="rotate(-90 201.8 123.6)">11</text>
<text x="205.9" y="122.8" transform="rotate(-90 205.9 122.8)">2</text>
<text x="207.9" y="122.8" transform="rotate(-90 207.9 122.8)">3</text>
<text x="210" y="122.8" transform="rotate(-90 210 122.8)">4</text>
<text x="212" y="122.8" transform="rotate(-90 212 122.8)">5</text>
<text x="214.1" y="122.8" transform="rotate(-90 214.1 122.8)">6</text>
<text x="216.2" y="122.8" transform="rotate(-90 216.2 122.8)">7</text>
<text x="218.2" y="122.8" transform="rotate(-90 218.2 122.8)">8</text>
<text x="220.3" y="122.8" transform="rotate(-90 220.3 122.8)">9</text>
<text x="37.4" y="127.4">B</text>
<text x="48.5" y="132">1</text>
<text x="83.1" y="131">6</text>
<text x="88.3" y="132">V-</text>
<text x="95.5" y="132">C2+</text>
<text x="95.9" y="129.9">C1-</text>
<text x="102.4" y="128.9">3</text>
<text x="102.4" y="131">4</text>
<text x="129.6" y="131">15</text>
<text x="129.6" y="128.9">14</text>
<text x="135.5" y="132">Sin2</text>
<text x="135.5" y="129.9">Sin3</text>
<text x="156.1" y="129.9">PA2/A10</text>
<text x="156.1" y="127.9">PA3/A11</text>
<text x="156.9" y="132">PA1/A9</text>
<text x="166.1" y="131">35</text>
<text x="166.1" y="128.9">34</text>
<text x="166.1" y="126.8">33</text>
<text x="269.5" y="127.4">B</text>
<text x="46.4" y="134">6</text>
<text x="48.5" y="136.1">2</text>
<text x="102.4" y="137.1">5</text>
<text x="129.6" y="135">17</text>
<text x="129.6" y="133">16</text>
<text x="135.5" y="136.1">Sin0</text>
<text x="135.5" y="134">Sin1</text>
<text x="156.9" y="134">PA0/A8</text>
<text x="166.1" y="137.1">20</text>
<text x="166.1" y="133">36</text>
<text x="46.4" y="138.1">7</text>
<text x="46.4" y="142.2">8</text>
<text x="48.5" y="140.2">3</text>
<text x="82.3" y="141.2">14</text>
<text x="83.1" y="143.2">7</text>
<text x="88.3" y="142.2">T1out</text>
<text x="95.3" y="142.2">T1in</text>
<text x="95.9" y="138.1">C2-</text>
<text x="102.4" y="141.2">11</text>
<text x="102.4" y="143.2">10</text>
<text x="129.6" y="141.2">19</text>
<text x="129.6" y="139.1">18</text>
<text x="135.5" y="142.2">Sout0</text>
<text x="135.5" y="140.2">Sout1</text>
<text x="155.9" y="142.2">PB5/DA5</text>
<text x="155.9" y="140.2">PB6/DA6</text>
<text x="155.9" y="138.1">PB7/DA7</text>
<text x="166.1" y="143.2">23</text>
<text x="166.1" y="141.2">22</text>
<text x="166.1" y="139.1">21</text>
<text x="46.4" y="146.3">9</text>
<text x="48.5" y="144.3">4</text>
<text x="48.5" y="148.4">5</text>
<text x="82.3" y="147.3">13</text>
<text x="83.1" y="149.4">8</text>
<text x="88.3" y="148.4">R1in</text>
<text x="88.3" y="144.3">T2out</text>
<text x="94.2" y="148.4">R1out</text>
<text x="95.3" y="144.3">T2in</text>
<text x="102.4" y="147.3">12</text>
<text x="102.4" y="149.4">9</text>
<text x="155.9" y="148.4">PB2/DA2</text>
<text x="155.9" y="146.3">PB3/DA3</text>
<text x="155.9" y="144.3">PB4/DA4</text>
<text x="166.1" y="149.4">26</text>
<text x="166.1" y="147.3">25</text>
<text x="166.1" y="145.3">24</text>
<text x="88.3" y="150.4">R2in</text>
<text x="94.2" y="150.4">R2out</text>
<text x="130.4" y="151.4">9</text>
<text x="135.5" y="152.5">ADR</text>
<text x="155.9" y="152.5">PB0/DA0</text>
<text x="155.9" y="150.4">PB1/DA1</text>
<text x="166.1" y="151.4">27</text>
<text x="37.4" y="166.4">A</text>
<text x="269.5" y="166.4">A</text>
<text x="64.9" y="183.2">1</text>
<text x="123.8" y="183.2">2</text>
<text x="182.8" y="183.2">3</text>
<text x="241.7" y="183.2">4</text>
</g>
<g font-size="1.5" fill="#800000">
<text x="93.9" y="42.7">VCC</text>
<text x="67.1" y="67.3">VCC</text>
<text x="85.6" y="81.7">VCC</text>
<text x="116.4" y="81.7">VCC</text>
<text x="124.6" y="81.7">VCC</text>
<text x="69.2" y="118.6">VCC</text>
</g>
</svg>
